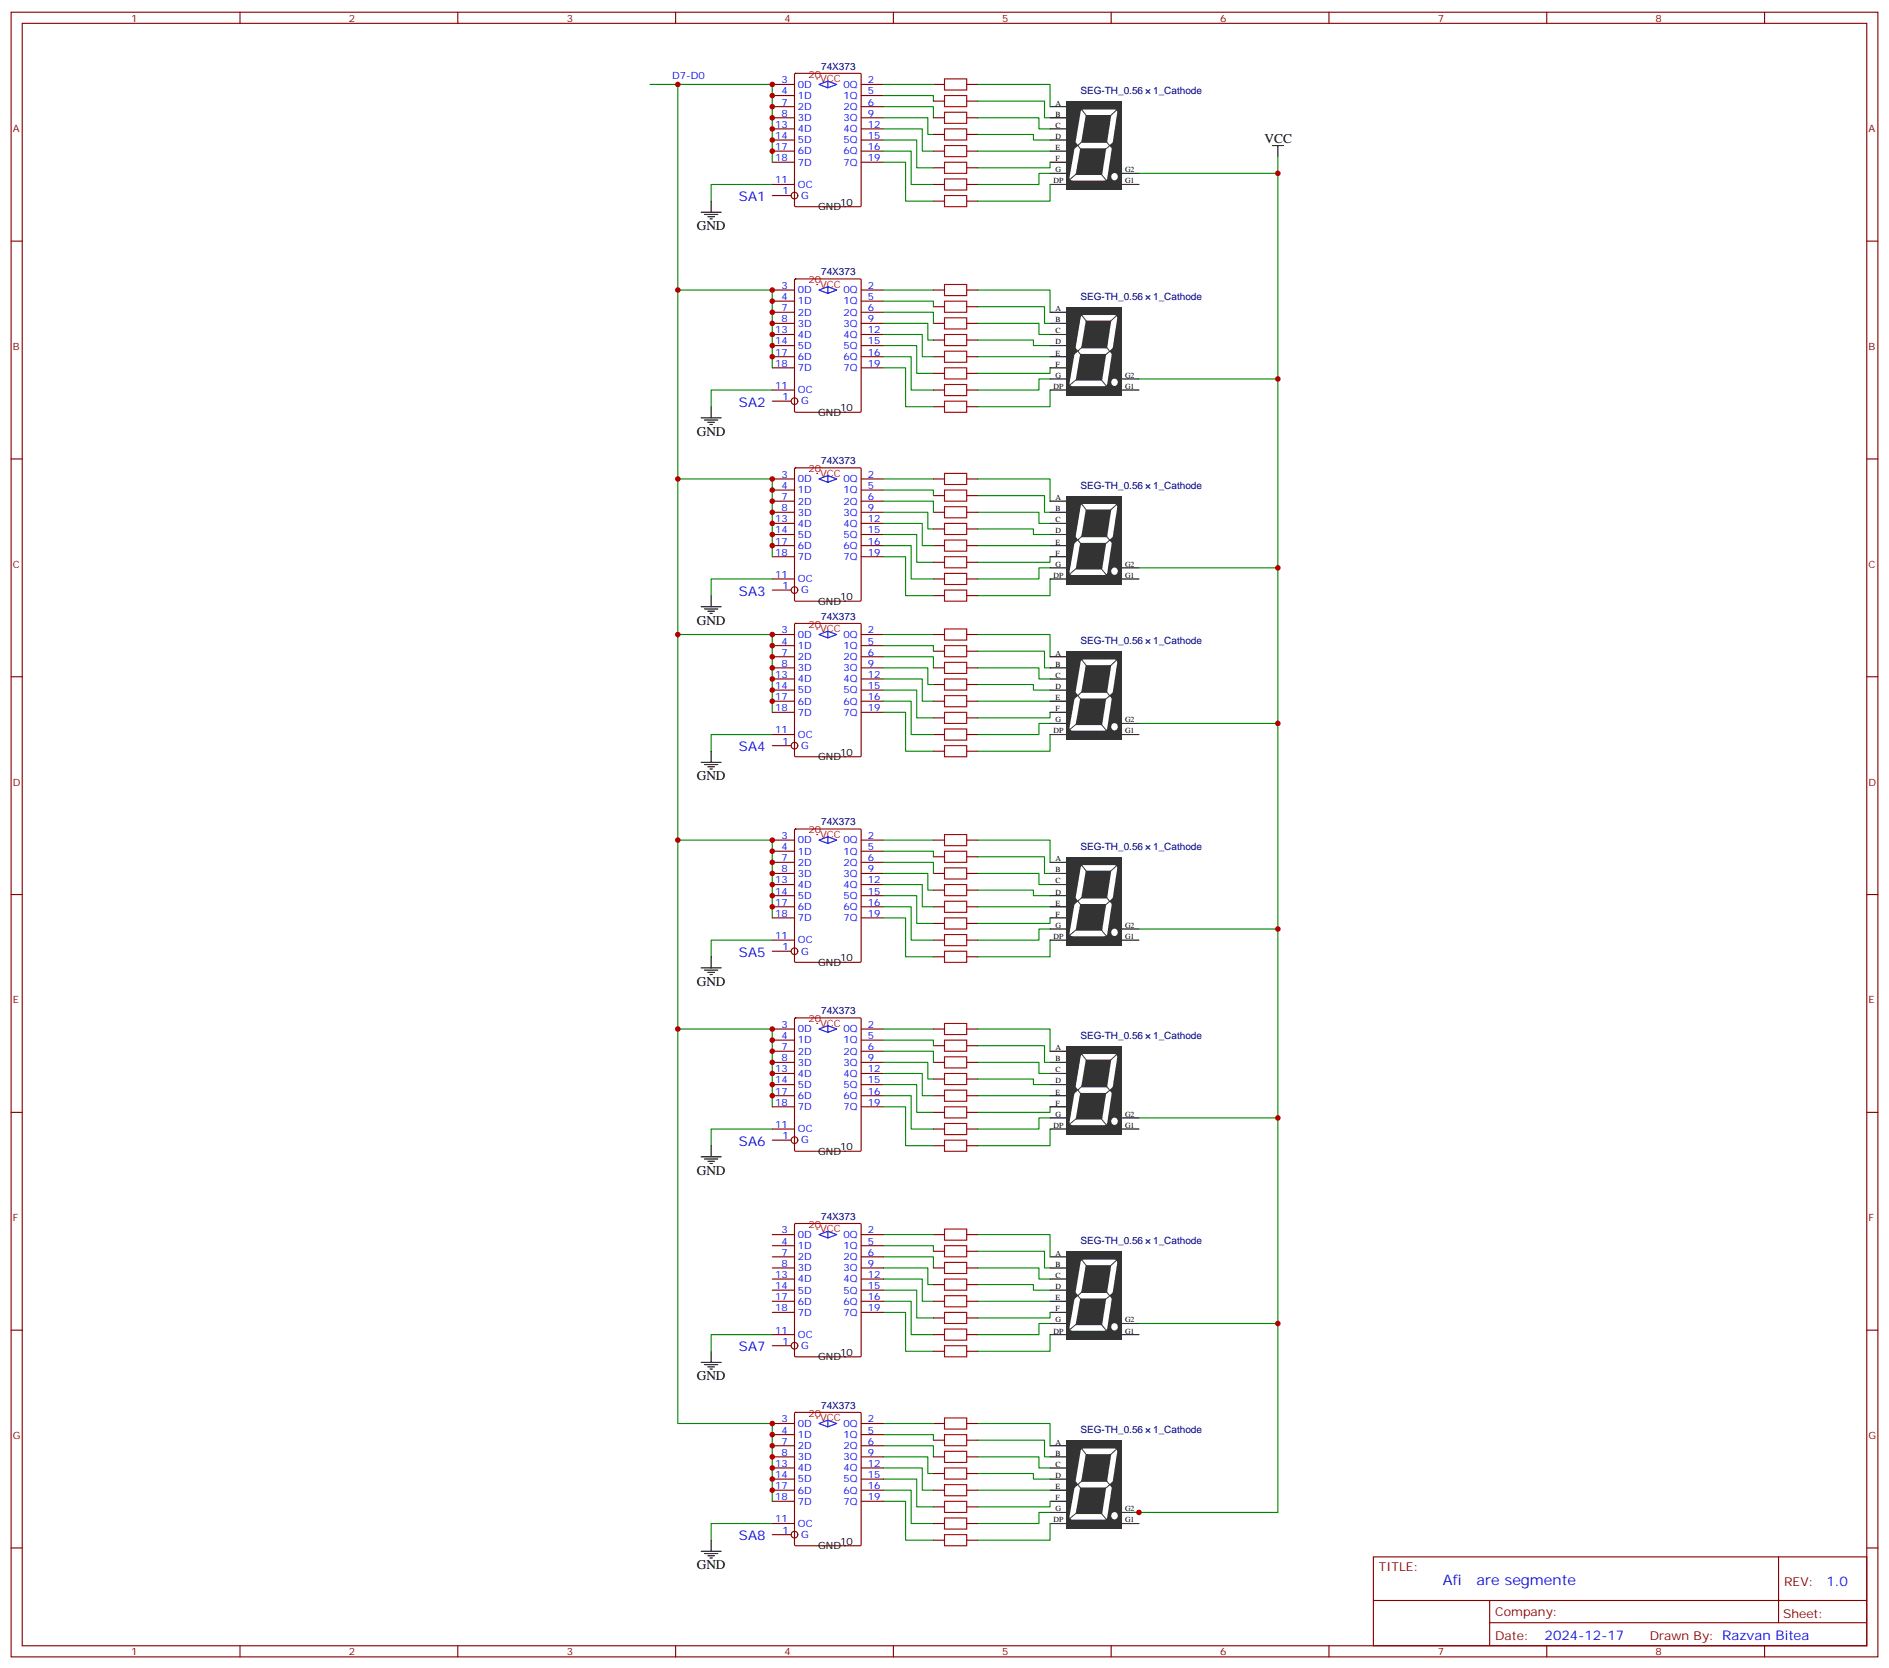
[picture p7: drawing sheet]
<svg xmlns="http://www.w3.org/2000/svg" width="600mm" height="530mm" viewBox="0 0 600 530" stroke-linecap="round" stroke-linejoin="round" font-family="sans-serif">
<g fill="none" stroke="#870000" stroke-width=".35">
<path d="M3.5 3.9h592.7v522.1h-592.7zM7.1 7.4h585.6v515.1h-585.6zM76.2 3.9v3.5M145.3 3.9v3.5M214.5 3.9v3.5M283.6 3.9v3.5M352.8 3.9v3.5M421.9 3.9v3.5M491.1 3.9v3.5M560.2 3.9v3.5M245.2 33.9h7M245.2 30.3h7"/>
<path d="M245.2 37.4h7M245.2 26.8h7M252.3 23.5l.3-.2h20.4l.4 .2v41.8l-.2 .3h-20.6l-.3-.2zM273.4 30.3h7.1M273.4 37.4h7.1M273.4 26.8h7.1M245.2 44.4h7M245.2 40.9h7M245.2 51.5h7M273.4 44.4h7.1M273.4 40.9h7.1M273.4 51.5h7.1"/>
<path d="M3.5 76.6h3.6M592.7 76.6h3.5M3.5 145.7h3.6M592.7 145.7h3.5M3.5 214.8h3.6M592.7 214.8h3.5M3.5 284h3.6M592.7 284h3.5M3.5 353.1h3.6M592.7 353.1h3.5M3.5 422.3h3.6M592.7 422.3h3.5"/>
<path d="M3.5 491.4h3.6M436 494.2h156.7v28.3h-156.7zM564.7 494.3v20.8M592.7 491.4h3.5M436.1 508.1h156.4M472.9 515.1h119.6M472.9 508.1v14.1M76.2 522.5v3.5M145.3 522.5v3.5M214.5 522.5v3.5M283.6 522.5v3.5M352.8 522.5v3.5"/>
<path d="M421.9 522.5v3.5M491.1 522.5v3.5M560.2 522.5v3.5"/>
</g>
<circle cx="268.1" cy="65.6" r=".18" fill="#000"/>
<circle cx="259.3" cy="25" r=".18" fill="#f00"/>
<g fill="none" stroke="#870000" stroke-width=".35">
<path d="M273.4 33.9h7.1M245.2 48h7M245.2 58.6h7M273.4 48h7.1M245.2 62.1h6M245.2 99.1h7M245.2 95.6h7M245.2 92.1h7M252.3 88.7l.3-.2h20.4l.4 .2v41.8l-.2 .3-20.6 .1-.3-.2zM273.4 95.6h7.1M273.4 92.1h7.1M245.2 102.7h7"/>
<path d="M245.2 109.7h7M245.2 106.2h7M245.2 116.8h7M273.4 102.7h7.1M273.4 109.7h7.1M273.4 106.2h7.1M273.4 116.8h7.1"/>
<circle cx="252.2" cy="62.1" r="1.06"/>
</g>
<path d="M262.8 25.8l2.8 1-2.8 1.1-2.8-1.1 2.8-1v2.1" fill="none" stroke="#00f" stroke-width=".35"/>
<path d="M206.4 26.8h38.8v24.7M245.2 58.6h-19.4v5.3" fill="none" stroke="#008700" stroke-width=".35"/>
<path d="M222.6 67.4h6.4M223.7 68.1h4.2M224.7 68.8h2.1M225.4 69.5h.7M225.8 63.9v3.5" fill="none" stroke="#000" stroke-width=".35"/>
<circle cx="268.1" cy="130.9" r=".18" fill="#000"/>
<circle cx="259.3" cy="90.3" r=".18" fill="#f00"/>
<g fill="none" stroke="#870000" stroke-width=".35">
<path d="M273.4 99.1h7.1M245.2 113.2h7M273.4 113.2h7.1M245.2 127.4h6M245.2 123.8h7M245.2 159.1h7M245.2 155.6h7M245.2 152h7M252.3 148.7l.3-.2h20.4l.4 .2v41.8l-.2 .3-20.6 .1-.3-.2zM273.4 155.6h7.1M273.4 152h7.1M245.2 162.6h7"/>
<path d="M245.2 169.7h7M245.2 166.2h7M245.2 176.7h7M273.4 162.6h7.1M273.4 169.7h7.1M273.4 166.2h7.1M273.4 176.7h7.1"/>
<circle cx="252.2" cy="127.4" r="1.06"/>
</g>
<path d="M262.8 91l2.8 1.1-2.8 1-2.8-1 2.8-1.1v2.1" fill="none" stroke="#00f" stroke-width=".35"/>
<path d="M215.2 26.8v65.3h30v24.7M245.2 123.8h-19.4v5.3" fill="none" stroke="#008700" stroke-width=".35"/>
<path d="M222.6 132.6h6.4M223.7 133.3h4.2M224.7 134.1h2.1M225.4 134.8h.7M225.8 129.1v3.5" fill="none" stroke="#000" stroke-width=".35"/>
<circle cx="268.1" cy="190.9" r=".18" fill="#000"/>
<circle cx="259.3" cy="150.3" r=".18" fill="#f00"/>
<g fill="none" stroke="#870000" stroke-width=".35">
<path d="M273.4 159.1h7.1M245.2 173.2h7M273.4 173.2h7.1M245.2 187.3h6M245.2 183.8h7M245.2 333.7h7M245.2 330.2h7M245.2 337.3h7M245.2 326.7h7M252.3 323.3l.3-.2h20.4l.4 .2v41.8l-.2 .3-20.6 .1-.3-.2zM273.4 330.2h7.1M273.4 337.3h7.1"/>
<path d="M273.4 326.7h7.1M245.2 344.3h7M245.2 340.8h7M245.2 351.4h7M273.4 344.3h7.1M273.4 340.8h7.1M273.4 351.4h7.1"/>
<circle cx="252.2" cy="187.3" r="1.06"/>
</g>
<path d="M262.8 151l2.8 1-2.8 1.1-2.8-1.1 2.8-1v2.1" fill="none" stroke="#00f" stroke-width=".35"/>
<path d="M215.2 92.1v59.9h30v24.7M245.2 183.8h-19.4v5.3M215.2 266.7v60h30v24.7M245.2 358.4h-19.4v5.3" fill="none" stroke="#008700" stroke-width=".35"/>
<path d="M222.6 192.6h6.4M223.7 193.3h4.2M224.7 194h2.1M225.4 194.7h.7M225.8 189.1v3.5M222.6 367.2h6.4M223.7 367.9h4.2M224.7 368.7h2.1M225.4 369.4h.7M225.8 363.7v3.5" fill="none" stroke="#000" stroke-width=".35"/>
<circle cx="268.1" cy="365.5" r=".18" fill="#000"/>
<circle cx="259.3" cy="324.9" r=".18" fill="#f00"/>
<g fill="none" stroke="#870000" stroke-width=".35">
<path d="M245.2 273.8h7M245.2 270.2h7M245.2 277.3h7M245.2 266.7h7M252.3 263.3l.3-.1h20.4l.4 .1v41.9l-.2 .3h-20.6l-.3-.2zM273.4 270.2h7.1M273.4 277.3h7.1M273.4 266.7h7.1M245.2 284.3h7M245.2 280.8h7M245.2 291.4h7M273.4 284.3h7.1"/>
<path d="M273.4 280.8h7.1M273.4 291.4h7.1M273.4 333.7h7.1M245.2 347.8h7M245.2 358.4h7M273.4 347.8h7.1M245.2 361.9h6"/>
<circle cx="252.2" cy="361.9" r="1.06"/>
</g>
<path d="M262.8 325.6l2.8 1.1-2.8 1-2.8-1 2.8-1.1v2.1" fill="none" stroke="#00f" stroke-width=".35"/>
<path d="M215.2 201.4v65.3h30v24.7M245.2 298.4h-19.4v5.3" fill="none" stroke="#008700" stroke-width=".35"/>
<path d="M222.6 307.3h6.4M223.7 308h4.2M224.7 308.7h2.1M225.4 309.4h.7M225.8 303.7v3.6" fill="none" stroke="#000" stroke-width=".35"/>
<circle cx="268.1" cy="305.5" r=".18" fill="#000"/>
<circle cx="259.3" cy="264.9" r=".18" fill="#f00"/>
<g fill="none" stroke="#870000" stroke-width=".35">
<path d="M252.3 198.1l.3-.2h20.4l.4 .2v41.8l-.2 .3h-20.6l-.3-.1zM245.2 208.5h7M245.2 205h7M245.2 212h7M245.2 219.1h7M245.2 215.5h7M245.2 201.4h7M273.4 205h7.1M273.4 212h7.1M273.4 219.1h7.1M273.4 215.5h7.1M273.4 201.4h7.1"/>
<path d="M245.2 226.1h7M273.4 226.1h7.1M273.4 273.8h7.1M245.2 287.9h7M245.2 298.4h7M273.4 287.9h7.1M245.2 302h6"/>
<circle cx="252.2" cy="302" r="1.06"/>
</g>
<path d="M262.8 265.6l2.8 1.1-2.8 1.1-2.8-1.1 2.8-1.1v2.2" fill="none" stroke="#00f" stroke-width=".35"/>
<path d="M215.2 201.4h30v24.7M245.2 233.2h-19.4v5.3" fill="none" stroke="#008700" stroke-width=".35"/>
<path d="M225.8 238.5v3.5M222.6 242h6.4M223.7 242.7h4.2M224.7 243.4h2.1M225.4 244.1h.7" fill="none" stroke="#000" stroke-width=".35"/>
<circle cx="268.1" cy="240.2" r=".18" fill="#000"/>
<circle cx="259.3" cy="199.7" r=".18" fill="#f00"/>
<g fill="none" stroke="#870000" stroke-width=".35">
<path d="M296.3 26.8h3.6M296.3 32.1h3.6M296.3 37.4h3.6M306.9 26.8h3.5M306.9 32.1h3.5M306.9 37.4h3.5M296.3 42.7h3.6M296.3 48h3.6M296.3 53.3h3.6M296.3 58.6h3.6M306.9 42.7h3.5M306.9 48h3.5"/>
<path d="M306.9 53.3h3.5M306.9 58.6h3.5M296.3 63.9h3.6M306.9 63.9h3.5M296.3 97.4h3.6M296.3 92.1h3.6M306.9 97.4h3.5M306.9 92.1h3.5M296.3 118.5h3.6M296.3 113.2h3.6M296.3 107.9h3.6M296.3 102.7h3.6"/>
<path d="M306.9 118.5h3.5M306.9 113.2h3.5M306.9 107.9h3.5M306.9 102.7h3.5M296.3 129.1h3.6M296.3 123.8h3.6M306.9 129.1h3.5M306.9 123.8h3.5M296.3 157.3h3.6M296.3 152h3.6M306.9 157.3h3.5M306.9 152h3.5"/>
<path d="M296.3 178.5h3.6M296.3 173.2h3.6M296.3 167.9h3.6M296.3 162.6h3.6M306.9 178.5h3.5M306.9 173.2h3.5M306.9 167.9h3.5M306.9 162.6h3.5M296.3 189.1h3.6M296.3 183.8h3.6M306.9 189.1h3.5M306.9 183.8h3.5"/>
<path d="M273.4 208.5h7.1M296.3 217.3h3.6M296.3 212h3.6M296.3 206.7h3.6M296.3 201.4h3.6M306.9 217.3h3.5M306.9 212h3.5M306.9 206.7h3.5M306.9 201.4h3.5M245.2 222.6h7M245.2 236.7h6M245.2 233.2h7"/>
<path d="M273.4 222.6h7.1M296.3 222.6h3.6M296.3 233.2h3.6M296.3 238.5h3.6M296.3 227.9h3.6M306.9 222.6h3.5M306.9 233.2h3.5M306.9 238.5h3.5M306.9 227.9h3.5M296.3 277.3h3.6M296.3 272h3.6M296.3 266.7h3.6"/>
<path d="M306.9 277.3h3.5M306.9 272h3.5M306.9 266.7h3.5M296.3 298.4h3.6M296.3 293.2h3.6M296.3 287.9h3.6M296.3 282.6h3.6M306.9 298.4h3.5M306.9 293.2h3.5M306.9 287.9h3.5M306.9 282.6h3.5M296.3 303.7h3.6"/>
<path d="M306.9 303.7h3.5M296.3 337.3h3.6M296.3 332h3.6M296.3 326.7h3.6M306.9 337.3h3.5M306.9 332h3.5M306.9 326.7h3.5M296.3 358.4h3.6M296.3 353.1h3.6M296.3 347.8h3.6M296.3 342.5h3.6M306.9 358.4h3.5"/>
<path d="M306.9 353.1h3.5M306.9 347.8h3.5M306.9 342.5h3.5M296.3 363.7h3.6M306.9 363.7h3.5"/>
<circle cx="252.2" cy="236.7" r="1.06"/>
</g>
<path d="M262.8 200.4l2.8 1-2.8 1.1-2.8-1.1 2.8-1v2.1" fill="none" stroke="#00f" stroke-width=".35"/>
<g fill="none" stroke="#008700" stroke-width=".35">
<path d="M280.5 30.3h15.8v1.8M280.5 33.9h15.8v3.5M280.5 37.4h14.1v5.3h1.7M280.5 26.8h15.8M280.5 40.9h12.3v7.1h3.5M280.5 48h8.8v10.6h7M280.5 51.5h7v12.4h8.8M280.5 44.4h10.5v8.9h5.3M280.5 99.1h15.8v3.6M280.5 95.6h15.8v1.8M280.5 92.1h15.8M280.5 109.7h10.5v8.8h5.3"/>
<path d="M280.5 116.8h7v12.3h8.8M280.5 113.2h8.8v10.6h7M280.5 106.2h12.3v7h3.5M280.5 102.7h14.1v5.2h1.7M215.2 152v49.4M280.5 159.1h15.8v3.5M280.5 155.6h15.8v1.7M280.5 152h15.8M280.5 169.7h10.5v8.8h5.3M280.5 176.7h7v12.4h8.8M280.5 173.2h8.8v10.6h7M280.5 166.2h12.3v7h3.5"/>
<path d="M280.5 162.6h14.1v5.3h1.7M280.5 219.1h10.5v8.8h5.3M280.5 215.5h12.3v7.1h3.5M280.5 212h14.1v5.3h1.7M280.5 208.5h15.8v3.5M280.5 205h15.8v1.7M280.5 201.4h15.8M280.5 226.1h7v12.4h8.8M280.5 222.6h8.8v10.6h7M280.5 277.3h14.1v5.3h1.7M280.5 273.8h15.8v3.5M280.5 270.2h15.8v1.8"/>
<path d="M280.5 266.7h15.8M280.5 284.3h10.5v8.9h5.3M280.5 291.4h7v12.3h8.8M280.5 287.9h8.8v10.5h7M280.5 280.8h12.3v7.1h3.5M280.5 337.3h14.1v5.2h1.7M280.5 333.7h15.8v3.6M280.5 330.2h15.8v1.8M280.5 326.7h15.8M280.5 344.3h10.5v8.8h5.3M280.5 351.4h7v12.3h8.8M280.5 347.8h8.8v10.6h7"/>
<path d="M280.5 340.8h12.3v7h3.5"/>
</g>
<g fill="none" stroke="#a10000" stroke-width=".35">
<path d="M299.9 25h7v3.6h-7zM299.9 30.3h7v3.6h-7zM299.9 35.6h7v3.6h-7zM299.9 40.9h7v3.5h-7zM299.9 46.2h7v3.5h-7zM299.9 51.5h7v3.5h-7zM299.9 56.8h7v3.5h-7zM299.9 62.1h7v3.5h-7zM299.9 95.6h7v3.5h-7zM299.9 90.3h7v3.5h-7zM299.9 116.8h7v3.5h-7zM299.9 111.5h7v3.5h-7z"/>
<path d="M299.9 106.2h7v3.5h-7zM299.9 100.9h7v3.5h-7zM299.9 127.4h7v3.5h-7zM299.9 122.1h7v3.5h-7zM299.9 155.6h7v3.5h-7zM299.9 150.3h7v3.5h-7zM299.9 176.7h7v3.6h-7zM299.9 171.4h7v3.6h-7zM299.9 166.2h7v3.5h-7zM299.9 160.9h7v3.5h-7zM299.9 187.3h7v3.6h-7zM299.9 182h7v3.6h-7z"/>
<path d="M299.9 199.7h7v3.5h-7zM299.9 215.5h7v3.6h-7zM299.9 210.3h7v3.5h-7zM299.9 205h7v3.5h-7zM299.9 236.7h7v3.5h-7zM299.9 231.4h7v3.5h-7zM299.9 226.1h7v3.6h-7zM299.9 220.8h7v3.6h-7zM299.9 275.5h7v3.5h-7zM299.9 270.2h7v3.6h-7zM299.9 264.9h7v3.6h-7zM299.9 296.7h7v3.5h-7z"/>
<path d="M299.9 291.4h7v3.5h-7zM299.9 286.1h7v3.5h-7zM299.9 280.8h7v3.5h-7zM299.9 302h7v3.5h-7zM299.9 335.5h7v3.5h-7zM299.9 330.2h7v3.5h-7zM299.9 324.9h7v3.5h-7zM299.9 356.7h7v3.5h-7zM299.9 351.4h7v3.5h-7zM299.9 346.1h7v3.5h-7zM299.9 340.8h7v3.5h-7zM299.9 361.9h7v3.6h-7z"/>
</g>
<path d="M333.4 33.9h5.3M333.4 37.4h5.3M333.4 40.9h5.3M333.4 44.4h5.3M333.4 48h5.3M333.4 51.5h5.3M333.4 55h5.3M333.4 58.6h5.3M356.3 55h5.3M356.3 58.6h5.3" fill="none" stroke="#000" stroke-width=".35"/>
<path d="M338.5 32.1h17.6v28.3h-17.6z" fill="#333"/>
<path d="M342.2 46.2l-1.8 10.2h10.3l3.1-20.8h-9.8l-1.8 10.6h9.9" fill="none" stroke="#fff" stroke-width="1.8"/>
<path d="M343.3 34.6l9 11.7-13.3 11.2M354.9 34.6l-12.7 11.6 9.5 11.7" fill="none" stroke="#333" stroke-width=".32"/>
<path d="M341.1 44.7l1.2 1.5-1.6 1.4zM352.2 46.2l1.1 1.3 .4-2.7z" fill="#333"/>
<circle cx="353.8" cy="56.1" r="1.11" fill="#fff"/>
<g fill="none" stroke="#008700" stroke-width=".35">
<path d="M310.4 26.8h23v7.1M310.4 32.1h21.2v5.3h1.8M310.4 37.4h19.4v3.5h3.6M310.4 42.7h17.7v1.7h5.3M310.4 48h23M333.4 51.5v1.8h-23M333.4 55h-3.6v3.6h-19.4M333.4 58.6v5.3h-23M310.4 97.4h21.2v5.3h1.8M310.4 92.1h23v7M310.4 107.9h17.7v1.8h5.3M310.4 102.7h19.4v3.5h3.6"/>
<path d="M310.4 113.2h23M333.4 116.8v1.7h-23M333.4 123.8v5.3h-23M333.4 120.3h-3.6v3.5h-19.4"/>
</g>
<path d="M333.4 99.1h5.3M333.4 102.7h5.3M333.4 106.2h5.3M333.4 109.7h5.3M333.4 113.2h5.3M333.4 116.8h5.3M333.4 120.3h5.3M333.4 123.8h5.3M356.3 120.3h5.3M356.3 123.8h5.3" fill="none" stroke="#000" stroke-width=".35"/>
<path d="M338.5 97.4h17.6v28.2h-17.6z" fill="#333"/>
<path d="M342.2 111.5l-1.8 10.2h10.3l3.1-20.8h-9.8l-1.8 10.6h9.9" fill="none" stroke="#fff" stroke-width="1.8"/>
<path d="M343.3 99.8l9 11.7-13.3 11.3M354.9 99.8l-12.7 11.7 9.5 11.6" fill="none" stroke="#333" stroke-width=".32"/>
<path d="M341.1 110l1.2 1.4-1.6 1.5zM352.2 111.4l1.1 1.4 .4-2.7z" fill="#333"/>
<circle cx="353.8" cy="121.3" r="1.11" fill="#fff"/>
<path d="M310.4 157.3h21.2v5.3h1.8M310.4 152h23v7.1M310.4 167.9h17.7v1.8h5.3M310.4 162.6h19.4v3.6h3.6M310.4 173.2h23M333.4 176.7v1.8h-23M333.4 183.8v5.3h-23M333.4 180.3h-3.6v3.5h-19.4" fill="none" stroke="#008700" stroke-width=".35"/>
<path d="M333.4 159.1h5.3M333.4 162.6h5.3M333.4 166.2h5.3M333.4 169.7h5.3M333.4 173.2h5.3M333.4 176.7h5.3M333.4 180.3h5.3M333.4 183.8h5.3M356.3 180.3h5.3M356.3 183.8h5.3" fill="none" stroke="#000" stroke-width=".35"/>
<path d="M338.5 157.4h17.6v28.2h-17.6z" fill="#333"/>
<path d="M342.2 171.4l-1.8 10.3h10.3l3.1-20.8h-9.8l-1.8 10.5h9.9" fill="none" stroke="#fff" stroke-width="1.8"/>
<path d="M343.3 159.8l9 11.7-13.3 11.2M354.9 159.8l-12.7 11.6 9.5 11.7" fill="none" stroke="#333" stroke-width=".32"/>
<path d="M341.1 169.9l1.2 1.5-1.6 1.5zM352.2 171.4l1.1 1.4 .4-2.7z" fill="#333"/>
<circle cx="353.8" cy="181.3" r="1.11" fill="#fff"/>
<path d="M310.4 217.3h17.7v1.8h5.3M310.4 212h19.4v3.5h3.6M310.4 206.7h21.2v5.3h1.8M310.4 201.4h23v7.1M310.4 222.6h23M333.4 233.2v5.3h-23M333.4 229.7h-3.6v3.5h-19.4M333.4 226.1v1.8h-23" fill="none" stroke="#008700" stroke-width=".35"/>
<path d="M333.4 208.5h5.3M333.4 212h5.3M333.4 215.5h5.3M333.4 219.1h5.3M333.4 222.6h5.3M333.4 226.1h5.3M333.4 229.7h5.3M333.4 233.2h5.3M356.3 229.7h5.3M356.3 233.2h5.3" fill="none" stroke="#000" stroke-width=".35"/>
<path d="M338.5 206.8h17.6v28.2h-17.6z" fill="#333"/>
<path d="M342.2 220.8l-1.8 10.3h10.3l3.1-20.8h-9.8l-1.8 10.5h9.9" fill="none" stroke="#fff" stroke-width="1.8"/>
<path d="M343.3 209.2l9 11.7-13.3 11.2M354.9 209.2l-12.7 11.6 9.5 11.7" fill="none" stroke="#333" stroke-width=".32"/>
<path d="M341.1 219.3l1.2 1.5-1.6 1.5zM352.2 220.8l1.1 1.3 .4-2.6z" fill="#333"/>
<circle cx="353.8" cy="230.7" r="1.11" fill="#fff"/>
<path d="M310.4 277.3h19.4v3.5h3.6M310.4 272h21.2v5.3h1.8M310.4 266.7h23v7.1M310.4 282.6h17.7v1.7h5.3M310.4 287.9h23M333.4 298.4v5.3h-23M333.4 294.9h-3.6v3.5h-19.4M333.4 291.4v1.8h-23" fill="none" stroke="#008700" stroke-width=".35"/>
<path d="M333.4 273.8h5.3M333.4 277.3h5.3M333.4 280.8h5.3M333.4 284.3h5.3M333.4 287.9h5.3M333.4 291.4h5.3M333.4 294.9h5.3M333.4 298.4h5.3M356.3 294.9h5.3M356.3 298.4h5.3" fill="none" stroke="#000" stroke-width=".35"/>
<path d="M338.5 272h17.6v28.2h-17.6z" fill="#333"/>
<path d="M342.2 286.1l-1.8 10.2h10.3l3.1-20.8h-9.8l-1.8 10.6h9.9" fill="none" stroke="#fff" stroke-width="1.8"/>
<path d="M343.3 274.5l9 11.7-13.3 11.2M354.9 274.5l-12.7 11.6 9.5 11.6" fill="none" stroke="#333" stroke-width=".32"/>
<path d="M341.1 284.6l1.2 1.5-1.6 1.4zM352.2 286.1l1.1 1.3 .4-2.7z" fill="#333"/>
<circle cx="353.8" cy="296" r="1.11" fill="#fff"/>
<path d="M310.4 337.3h19.4v3.5h3.6M310.4 332h21.2v5.3h1.8M310.4 326.7h23v7M310.4 342.5h17.7v1.8h5.3M310.4 347.8h23M333.4 358.4v5.3h-23M333.4 354.9h-3.6v3.5h-19.4M333.4 351.4v1.7h-23" fill="none" stroke="#008700" stroke-width=".35"/>
<path d="M333.4 333.7h5.3M333.4 337.3h5.3M333.4 340.8h5.3M333.4 344.3h5.3M333.4 347.8h5.3M333.4 351.4h5.3M333.4 354.9h5.3M333.4 358.4h5.3M356.3 354.9h5.3M356.3 358.4h5.3" fill="none" stroke="#000" stroke-width=".35"/>
<path d="M338.5 332h17.6v28.2h-17.6z" fill="#333"/>
<path d="M342.2 346.1l-1.8 10.2h10.3l3.1-20.8h-9.8l-1.8 10.6h9.9" fill="none" stroke="#fff" stroke-width="1.8"/>
<path d="M343.3 334.4l9 11.7-13.3 11.3M354.9 334.4l-12.7 11.7 9.5 11.6" fill="none" stroke="#333" stroke-width=".32"/>
<path d="M341.1 344.6l1.2 1.4-1.6 1.5zM352.2 346l1.1 1.4 .4-2.7z" fill="#333"/>
<circle cx="353.8" cy="355.9" r="1.11" fill="#fff"/>
<path d="M403.9 46.2h3.6M405.7 46.2v3.5M333.4 459h5.3M333.4 462.5h5.3M333.4 466h5.3M333.4 469.5h5.3M333.4 473.1h5.3M333.4 476.6h5.3M333.4 480.1h5.3M333.4 483.7h5.3M356.3 480.1h5.3M356.3 483.7h5.3" fill="none" stroke="#000" stroke-width=".35"/>
<path d="M361.6 55h44.1v299.9h-44.1M405.7 49.7v5.3M361.6 120.3h44.1M361.6 180.3h44.1M361.6 229.7h44.1M361.6 294.9h44.1M361.6 420.2h44.1" fill="none" stroke="#008700" stroke-width=".35"/>
<path d="M338.5 457.2h17.6v28.3h-17.6z" fill="#333"/>
<path d="M342.2 471.3l-1.8 10.2h10.3l3.1-20.8h-9.8l-1.8 10.6h9.9" fill="none" stroke="#fff" stroke-width="1.8"/>
<path d="M343.3 459.7l9 11.7-13.3 11.2M354.9 459.7l-12.7 11.6 9.5 11.7" fill="none" stroke="#333" stroke-width=".32"/>
<path d="M341.1 469.8l1.2 1.5-1.6 1.4zM352.2 471.3l1.1 1.3 .4-2.7z" fill="#333"/>
<circle cx="353.8" cy="481.2" r="1.11" fill="#fff"/>
<path d="M310.4 451.9h23v7.1M310.4 457.2h21.2v5.3h1.8M310.4 462.5h19.4v3.5h3.6M310.4 467.8h17.7v1.7h5.3M310.4 473.1h23M333.4 476.6v1.8h-23M333.4 480.1h-3.6v3.6h-19.4M333.4 483.7v5.2h-23" fill="none" stroke="#008700" stroke-width=".35"/>
<path d="M333.4 399h5.3M333.4 402.5h5.3M333.4 406h5.3M333.4 409.6h5.3M333.4 413.1h5.3M333.4 416.6h5.3M333.4 420.2h5.3M333.4 423.7h5.3M356.3 420.2h5.3M356.3 423.7h5.3" fill="none" stroke="#000" stroke-width=".35"/>
<path d="M338.5 397.3h17.6v28.2h-17.6z" fill="#333"/>
<path d="M342.2 411.3l-1.8 10.3h10.3l3.1-20.8h-9.8l-1.8 10.5h9.9" fill="none" stroke="#fff" stroke-width="1.8"/>
<path d="M343.3 399.7l9 11.7-13.3 11.2M354.9 399.7l-12.7 11.6 9.5 11.7" fill="none" stroke="#333" stroke-width=".32"/>
<path d="M341.1 409.8l1.2 1.5-1.6 1.5zM352.2 411.3l1.1 1.3 .4-2.6z" fill="#333"/>
<circle cx="353.8" cy="421.2" r="1.11" fill="#fff"/>
<g fill="none" stroke="#008700" stroke-width=".35">
<path d="M280.5 395.5h15.8v1.7M280.5 399h15.8v3.5M280.5 391.9h15.8M310.4 391.9h23v7.1M310.4 397.2h21.2v5.3h1.8M280.5 402.5h14.1v5.3h1.7M280.5 406h12.3v7.1h3.5M280.5 413.1h8.8v10.6h7M280.5 416.6h7v12.4h8.8M280.5 409.6h10.5v8.8h5.3M310.4 402.5h19.4v3.5h3.6M310.4 407.8h17.7v1.8h5.3"/>
<path d="M310.4 413.1h23M333.4 416.6v1.8h-23M333.4 420.2h-3.6v3.5h-19.4M333.4 423.7v5.3h-23M280.5 455.4h15.8v1.8M280.5 459h15.8v3.5M280.5 451.9h15.8M280.5 462.5h14.1v5.3h1.7M280.5 466h12.3v7.1h3.5M280.5 473.1h8.8v10.6h7M280.5 476.6h7v12.3h8.8M280.5 469.5h10.5v8.9h5.3"/>
</g>
<g fill="none" stroke="#a10000" stroke-width=".35">
<path d="M299.9 390.2h7v3.5h-7zM299.9 395.5h7v3.5h-7zM299.9 400.8h7v3.5h-7zM299.9 406h7v3.6h-7zM299.9 411.3h7v3.6h-7zM299.9 416.6h7v3.6h-7zM299.9 421.9h7v3.5h-7zM299.9 427.2h7v3.5h-7zM299.9 450.1h7v3.6h-7zM299.9 455.4h7v3.6h-7zM299.9 460.7h7v3.6h-7zM299.9 466h7v3.5h-7z"/>
<path d="M299.9 471.3h7v3.5h-7zM299.9 476.6h7v3.5h-7zM299.9 481.9h7v3.5h-7zM299.9 487.2h7v3.5h-7z"/>
</g>
<g fill="none" stroke="#870000" stroke-width=".35">
<path d="M245.2 391.9h7M245.2 399h7M245.2 395.5h7M252.3 388.6l.3-.2h20.4l.4 .2v41.8l-.2 .3h-20.6l-.3-.1zM273.4 391.9h7.1M273.4 395.5h7.1M296.3 391.9h3.6M296.3 397.2h3.6M306.9 391.9h3.5M306.9 397.2h3.5M245.2 402.5h7M245.2 409.6h7"/>
<path d="M245.2 406h7M245.2 416.6h7M273.4 402.5h7.1M273.4 409.6h7.1M273.4 406h7.1M273.4 416.6h7.1M296.3 402.5h3.6M296.3 407.8h3.6M296.3 413.1h3.6M296.3 418.4h3.6M306.9 402.5h3.5M306.9 407.8h3.5"/>
<path d="M306.9 413.1h3.5M306.9 418.4h3.5M296.3 423.7h3.6M296.3 429h3.6M306.9 423.7h3.5M306.9 429h3.5M296.3 451.9h3.6M296.3 457.2h3.6M306.9 451.9h3.5M306.9 457.2h3.5M296.3 462.5h3.6M296.3 467.8h3.6"/>
<path d="M296.3 473.1h3.6M296.3 478.4h3.6M306.9 462.5h3.5M306.9 467.8h3.5M306.9 473.1h3.5M306.9 478.4h3.5M296.3 483.7h3.6M296.3 488.9h3.6M306.9 483.7h3.5M306.9 488.9h3.5"/>
</g>
<circle cx="268.1" cy="430.7" r=".18" fill="#000"/>
<circle cx="259.3" cy="390.2" r=".18" fill="#f00"/>
<g fill="none" stroke="#870000" stroke-width=".35">
<path d="M273.4 399h7.1M245.2 413.1h7M273.4 413.1h7.1M245.2 427.2h6M245.2 423.7h7M245.2 459h7M245.2 455.4h7M245.2 451.9h7M252.3 448.6l.3-.2h20.4l.4 .2v41.8l-.2 .3h-20.6l-.3-.2zM273.4 455.4h7.1M273.4 451.9h7.1M245.2 462.5h7"/>
<path d="M245.2 469.5h7M245.2 466h7M245.2 476.6h7M273.4 462.5h7.1M273.4 469.5h7.1M273.4 466h7.1M273.4 476.6h7.1"/>
<circle cx="252.2" cy="427.2" r="1.06"/>
</g>
<path d="M262.8 390.9l2.8 1-2.8 1.1-2.8-1.1 2.8-1v2.1" fill="none" stroke="#00f" stroke-width=".35"/>
<path d="M222.6 432.5h6.4M223.7 433.2h4.2M224.7 433.9h2.1M225.4 434.6h.7M225.8 429v3.5" fill="none" stroke="#000" stroke-width=".35"/>
<path d="M245.2 423.7h-19.4v5.3" fill="none" stroke="#008700" stroke-width=".35"/>
<circle cx="268.1" cy="490.7" r=".18" fill="#000"/>
<circle cx="259.3" cy="450.1" r=".18" fill="#f00"/>
<g fill="none" stroke="#870000" stroke-width=".35">
<path d="M273.4 459h7.1M245.2 473.1h7M273.4 473.1h7.1M245.2 487.2h6M245.2 483.7h7"/>
<circle cx="252.2" cy="487.2" r="1.06"/>
</g>
<path d="M262.8 450.8l2.8 1.1-2.8 1.1-2.8-1.1 2.8-1.1v2.2" fill="none" stroke="#00f" stroke-width=".35"/>
<path d="M215.2 326.7v125.2h30v24.7M405.7 354.9v125.2h-45.9M245.2 483.7h-19.4v5.2" fill="none" stroke="#008700" stroke-width=".35"/>
<path d="M222.6 492.5h6.4M223.7 493.2h4.2M224.7 493.9h2.1M225.4 494.6h.7M225.8 488.9v3.6" fill="none" stroke="#000" stroke-width=".35"/>
<g fill="#c00">
<circle cx="245.2" cy="99.1" r=".88"/>
<circle cx="245.2" cy="102.7" r=".88"/>
<circle cx="245.2" cy="109.7" r=".88"/>
<circle cx="245.2" cy="106.2" r=".88"/>
<circle cx="245.2" cy="95.6" r=".88"/>
<circle cx="245.2" cy="113.2" r=".88"/>
<circle cx="245.2" cy="92.1" r=".88"/>
<circle cx="245.2" cy="159.1" r=".88"/>
<circle cx="245.2" cy="162.6" r=".88"/>
<circle cx="245.2" cy="169.7" r=".88"/>
<circle cx="245.2" cy="166.2" r=".88"/>
<circle cx="245.2" cy="155.6" r=".88"/>
<circle cx="245.2" cy="173.2" r=".88"/>
<circle cx="245.2" cy="152" r=".88"/>
<circle cx="245.2" cy="26.8" r=".88"/>
<circle cx="245.2" cy="48" r=".88"/>
<circle cx="245.2" cy="30.3" r=".88"/>
<circle cx="245.2" cy="40.9" r=".88"/>
<circle cx="245.2" cy="44.4" r=".88"/>
<circle cx="245.2" cy="37.4" r=".88"/>
<circle cx="245.2" cy="33.9" r=".88"/>
<circle cx="245.2" cy="208.5" r=".88"/>
<circle cx="245.2" cy="212" r=".88"/>
<circle cx="245.2" cy="219.1" r=".88"/>
<circle cx="245.2" cy="215.5" r=".88"/>
<circle cx="245.2" cy="205" r=".88"/>
<circle cx="245.2" cy="222.6" r=".88"/>
<circle cx="245.2" cy="201.4" r=".88"/>
<circle cx="245.2" cy="326.7" r=".88"/>
<circle cx="245.2" cy="347.8" r=".88"/>
<circle cx="245.2" cy="330.2" r=".88"/>
<circle cx="245.2" cy="340.8" r=".88"/>
<circle cx="245.2" cy="344.3" r=".88"/>
<circle cx="245.2" cy="337.3" r=".88"/>
<circle cx="245.2" cy="333.7" r=".88"/>
<circle cx="245.2" cy="266.7" r=".88"/>
<circle cx="245.2" cy="287.9" r=".88"/>
<circle cx="245.2" cy="270.2" r=".88"/>
<circle cx="245.2" cy="280.8" r=".88"/>
<circle cx="245.2" cy="284.3" r=".88"/>
<circle cx="245.2" cy="277.3" r=".88"/>
<circle cx="245.2" cy="273.8" r=".88"/>
<circle cx="215.2" cy="152" r=".88"/>
<circle cx="215.2" cy="201.4" r=".88"/>
<circle cx="215.2" cy="266.7" r=".88"/>
<circle cx="215.2" cy="92.1" r=".88"/>
<circle cx="215.2" cy="26.8" r=".88"/>
<circle cx="245.2" cy="459" r=".88"/>
<circle cx="245.2" cy="462.5" r=".88"/>
<circle cx="245.2" cy="469.5" r=".88"/>
<circle cx="245.2" cy="466" r=".88"/>
<circle cx="245.2" cy="455.4" r=".88"/>
<circle cx="245.2" cy="473.1" r=".88"/>
<circle cx="245.2" cy="451.9" r=".88"/>
<circle cx="405.7" cy="294.9" r=".88"/>
<circle cx="405.7" cy="229.7" r=".88"/>
<circle cx="405.7" cy="180.3" r=".88"/>
<circle cx="405.7" cy="120.3" r=".88"/>
<circle cx="405.7" cy="55" r=".88"/>
<circle cx="405.7" cy="420.2" r=".88"/>
<circle cx="361.6" cy="480.1" r=".88"/>
<circle cx="405.7" cy="354.9" r=".88"/>
<circle cx="215.2" cy="326.7" r=".88"/>
</g>
<g font-size="4.6" fill="#00f">
<text x="458.1" y="503.3">Afi</text>
<text x="468.7" y="503.3">are segmente</text>
</g>
<g font-size="4.2">
<text x="401.5" y="45.5">VCC</text>
<text x="221.2" y="73">GND</text>
<text x="221.2" y="138.3">GND</text>
<text x="221.2" y="198.3">GND</text>
<text x="221.2" y="247.6">GND</text>
<text x="221.2" y="312.9">GND</text>
<text x="221.2" y="372.9">GND</text>
<text x="221.2" y="438.1">GND</text>
<text x="221.2" y="498.1">GND</text>
</g>
<g font-size="4.2" fill="#00f">
<text x="234.6" y="63.9">SA1</text>
<text x="234.6" y="129.1">SA2</text>
<text x="234.6" y="189.1">SA3</text>
<text x="234.6" y="238.5">SA4</text>
<text x="234.6" y="303.7">SA5</text>
<text x="234.6" y="363.7">SA6</text>
<text x="234.6" y="429">SA7</text>
<text x="234.6" y="488.9">SA8</text>
<text x="579.8" y="503.5">1.0</text>
<text x="490.4" y="520.7">2024-12-17</text>
</g>
<g font-size="3.9" fill="#800">
<text x="437.8" y="498.8">TITLE:</text>
<text x="566.4" y="503.5">REV:</text>
<text x="474.7" y="513">Company:</text>
<text x="566.1" y="513.6">Sheet:</text>
<text x="474.7" y="520.7">Date:</text>
<text x="523.7" y="520.8">Drawn By: Razvan Bitea</text>
</g>
<g font-size="3.2" fill="#800">
<text x="41.6" y="6.9">1</text>
<text x="110.8" y="6.9">2</text>
<text x="179.9" y="6.9">3</text>
<text x="249.1" y="6.9">4</text>
<text x="318.2" y="6.9">5</text>
<text x="387.3" y="6.9">6</text>
<text x="456.5" y="6.9">7</text>
<text x="525.6" y="6.9">8</text>
<text x="4.1" y="42">A</text>
<text x="593.2" y="42">A</text>
<text x="4.1" y="111.1">B</text>
<text x="593.2" y="111.1">B</text>
<text x="4.1" y="180.3">C</text>
<text x="593.2" y="180.3">C</text>
<text x="4.1" y="249.4">D</text>
<text x="593.2" y="249.4">D</text>
<text x="4.1" y="318.6">E</text>
<text x="593.2" y="318.6">E</text>
<text x="4.1" y="387.7">F</text>
<text x="593.2" y="387.7">F</text>
<text x="4.1" y="456.8">G</text>
<text x="593.2" y="456.8">G</text>
<text x="41.6" y="525.5">1</text>
<text x="110.8" y="525.5">2</text>
<text x="179.9" y="525.5">3</text>
<text x="249.1" y="525.5">4</text>
<text x="318.2" y="525.5">5</text>
<text x="387.3" y="525.5">6</text>
<text x="456.5" y="525.5">7</text>
<text x="525.6" y="525.5">8</text>
</g>
<g font-size="3.2" fill="#000080">
<text x="260.7" y="22.1">74X373</text>
<text x="343" y="29.9">SEG-TH_0.56</text>
<text x="366.1" y="29.9">1_Cathode</text>
<text x="260.7" y="87.3">74X373</text>
<text x="343" y="95.2">SEG-TH_0.56</text>
<text x="366.1" y="95.2">1_Cathode</text>
<text x="260.7" y="147.3">74X373</text>
<text x="343" y="155.2">SEG-TH_0.56</text>
<text x="366.1" y="155.2">1_Cathode</text>
<text x="260.7" y="196.7">74X373</text>
<text x="343" y="204.6">SEG-TH_0.56</text>
<text x="366.1" y="204.6">1_Cathode</text>
<text x="260.7" y="262">74X373</text>
<text x="343" y="269.8">SEG-TH_0.56</text>
<text x="366.1" y="269.8">1_Cathode</text>
<text x="260.7" y="321.9">74X373</text>
<text x="343" y="329.8">SEG-TH_0.56</text>
<text x="366.1" y="329.8">1_Cathode</text>
<text x="260.7" y="387.2">74X373</text>
<text x="343" y="395.1">SEG-TH_0.56</text>
<text x="366.1" y="395.1">1_Cathode</text>
<text x="260.7" y="447.2">74X373</text>
<text x="343" y="455">SEG-TH_0.56</text>
<text x="366.1" y="455">1_Cathode</text>
</g>
<g font-size="3.2" fill="#00f">
<text x="213.4" y="25">D7-D0</text>
<text x="248.1" y="26.5">3</text>
<text x="248.1" y="30">4</text>
<text x="253.3" y="27.9">0D</text>
<text x="267.8" y="27.9">0Q</text>
<text x="275.5" y="30">5</text>
<text x="275.5" y="26.5">2</text>
<text x="248.1" y="33.5">7</text>
<text x="253.3" y="34.9">2D</text>
<text x="253.3" y="31.4">1D</text>
<text x="267.8" y="31.4">1Q</text>
<text x="267.8" y="34.9">2Q</text>
<text x="275.5" y="33.5">6</text>
<text x="246.1" y="40.6">13</text>
<text x="248.1" y="37">8</text>
<text x="253.3" y="38.5">3D</text>
<text x="253.3" y="42">4D</text>
<text x="267.8" y="38.5">3Q</text>
<text x="267.8" y="42">4Q</text>
<text x="275.5" y="37">9</text>
<text x="275.5" y="40.6">12</text>
<text x="246.1" y="44.1">14</text>
<text x="246.1" y="47.6">17</text>
<text x="253.3" y="45.5">5D</text>
<text x="267.8" y="45.5">5Q</text>
<text x="275.5" y="44.1">15</text>
<text x="275.5" y="47.6">16</text>
<text x="246.1" y="51.2">18</text>
<text x="253.3" y="52.6">7D</text>
<text x="253.3" y="49">6D</text>
<text x="267.8" y="52.6">7Q</text>
<text x="267.8" y="49">6Q</text>
<text x="275.5" y="51.2">19</text>
<text x="246.1" y="58.2">11</text>
<text x="253.3" y="59.6">OC</text>
<text x="248.5" y="61.7">1</text>
<text x="254.4" y="63.1">G</text>
<text x="248.1" y="91.7">3</text>
<text x="248.1" y="95.2">4</text>
<text x="253.3" y="93.1">0D</text>
<text x="267.8" y="93.1">0Q</text>
<text x="275.5" y="95.2">5</text>
<text x="275.5" y="91.7">2</text>
<text x="248.1" y="98.8">7</text>
<text x="253.3" y="100.2">2D</text>
<text x="253.3" y="96.7">1D</text>
<text x="267.8" y="96.7">1Q</text>
<text x="267.8" y="100.2">2Q</text>
<text x="275.5" y="98.8">6</text>
<text x="246.1" y="105.8">13</text>
<text x="248.1" y="102.3">8</text>
<text x="253.3" y="103.7">3D</text>
<text x="253.3" y="107.2">4D</text>
<text x="267.8" y="103.7">3Q</text>
<text x="267.8" y="107.2">4Q</text>
<text x="275.5" y="102.3">9</text>
<text x="275.5" y="105.8">12</text>
<text x="246.1" y="109.4">14</text>
<text x="246.1" y="112.9">17</text>
<text x="253.3" y="110.8">5D</text>
<text x="267.8" y="110.8">5Q</text>
<text x="275.5" y="109.4">15</text>
<text x="275.5" y="112.9">16</text>
<text x="246.1" y="116.4">18</text>
<text x="253.3" y="117.8">7D</text>
<text x="253.3" y="114.3">6D</text>
<text x="267.8" y="117.8">7Q</text>
<text x="267.8" y="114.3">6Q</text>
<text x="275.5" y="116.4">19</text>
<text x="246.1" y="123.5">11</text>
<text x="253.3" y="124.9">OC</text>
<text x="248.5" y="127">1</text>
<text x="254.4" y="128.4">G</text>
<text x="248.1" y="151.7">3</text>
<text x="248.1" y="155.2">4</text>
<text x="253.3" y="153.1">0D</text>
<text x="267.8" y="153.1">0Q</text>
<text x="275.5" y="155.2">5</text>
<text x="275.5" y="151.7">2</text>
<text x="248.1" y="158.8">7</text>
<text x="253.3" y="160.2">2D</text>
<text x="253.3" y="156.6">1D</text>
<text x="267.8" y="156.6">1Q</text>
<text x="267.8" y="160.2">2Q</text>
<text x="275.5" y="158.8">6</text>
<text x="246.1" y="165.8">13</text>
<text x="248.1" y="162.3">8</text>
<text x="253.3" y="163.7">3D</text>
<text x="253.3" y="167.2">4D</text>
<text x="267.8" y="163.7">3Q</text>
<text x="267.8" y="167.2">4Q</text>
<text x="275.5" y="162.3">9</text>
<text x="275.5" y="165.8">12</text>
<text x="246.1" y="169.3">14</text>
<text x="246.1" y="172.9">17</text>
<text x="253.3" y="170.7">5D</text>
<text x="267.8" y="170.7">5Q</text>
<text x="275.5" y="169.3">15</text>
<text x="275.5" y="172.9">16</text>
<text x="246.1" y="176.4">18</text>
<text x="253.3" y="177.8">7D</text>
<text x="253.3" y="174.3">6D</text>
<text x="267.8" y="177.8">7Q</text>
<text x="267.8" y="174.3">6Q</text>
<text x="275.5" y="176.4">19</text>
<text x="246.1" y="183.4">11</text>
<text x="253.3" y="184.9">OC</text>
<text x="248.5" y="187">1</text>
<text x="254.4" y="188.4">G</text>
<text x="248.1" y="201.1">3</text>
<text x="253.3" y="202.5">0D</text>
<text x="267.8" y="202.5">0Q</text>
<text x="275.5" y="201.1">2</text>
<text x="248.1" y="208.1">7</text>
<text x="248.1" y="204.6">4</text>
<text x="253.3" y="209.5">2D</text>
<text x="253.3" y="206">1D</text>
<text x="267.8" y="206">1Q</text>
<text x="267.8" y="209.5">2Q</text>
<text x="275.5" y="204.6">5</text>
<text x="275.5" y="208.1">6</text>
<text x="246.1" y="215.2">13</text>
<text x="248.1" y="211.7">8</text>
<text x="253.3" y="213.1">3D</text>
<text x="267.8" y="213.1">3Q</text>
<text x="275.5" y="211.7">9</text>
<text x="275.5" y="215.2">12</text>
<text x="246.1" y="218.7">14</text>
<text x="253.3" y="220.1">5D</text>
<text x="253.3" y="216.6">4D</text>
<text x="267.8" y="220.1">5Q</text>
<text x="267.8" y="216.6">4Q</text>
<text x="275.5" y="218.7">15</text>
<text x="246.1" y="225.8">18</text>
<text x="246.1" y="222.2">17</text>
<text x="253.3" y="227.2">7D</text>
<text x="253.3" y="223.7">6D</text>
<text x="267.8" y="227.2">7Q</text>
<text x="267.8" y="223.7">6Q</text>
<text x="275.5" y="225.8">19</text>
<text x="275.5" y="222.2">16</text>
<text x="246.1" y="232.8">11</text>
<text x="248.5" y="236.4">1</text>
<text x="253.3" y="234.2">OC</text>
<text x="254.4" y="237.8">G</text>
<text x="248.1" y="266.3">3</text>
<text x="248.1" y="269.9">4</text>
<text x="253.3" y="267.8">0D</text>
<text x="267.8" y="267.8">0Q</text>
<text x="275.5" y="269.9">5</text>
<text x="275.5" y="266.3">2</text>
<text x="248.1" y="273.4">7</text>
<text x="253.3" y="274.8">2D</text>
<text x="253.3" y="271.3">1D</text>
<text x="267.8" y="271.3">1Q</text>
<text x="267.8" y="274.8">2Q</text>
<text x="275.5" y="273.4">6</text>
<text x="246.1" y="280.5">13</text>
<text x="248.1" y="276.9">8</text>
<text x="253.3" y="278.3">3D</text>
<text x="253.3" y="281.9">4D</text>
<text x="267.8" y="278.3">3Q</text>
<text x="267.8" y="281.9">4Q</text>
<text x="275.5" y="276.9">9</text>
<text x="275.5" y="280.5">12</text>
<text x="246.1" y="284">14</text>
<text x="246.1" y="287.5">17</text>
<text x="253.3" y="285.4">5D</text>
<text x="267.8" y="285.4">5Q</text>
<text x="275.5" y="284">15</text>
<text x="275.5" y="287.5">16</text>
<text x="246.1" y="291">18</text>
<text x="253.3" y="292.5">7D</text>
<text x="253.3" y="288.9">6D</text>
<text x="267.8" y="292.5">7Q</text>
<text x="267.8" y="288.9">6Q</text>
<text x="275.5" y="291">19</text>
<text x="246.1" y="298.1">11</text>
<text x="253.3" y="299.5">OC</text>
<text x="248.5" y="301.6">1</text>
<text x="254.4" y="303">G</text>
<text x="248.1" y="326.3">3</text>
<text x="248.1" y="329.8">4</text>
<text x="253.3" y="327.7">0D</text>
<text x="267.8" y="327.7">0Q</text>
<text x="275.5" y="329.8">5</text>
<text x="275.5" y="326.3">2</text>
<text x="248.1" y="333.4">7</text>
<text x="253.3" y="334.8">2D</text>
<text x="253.3" y="331.3">1D</text>
<text x="267.8" y="331.3">1Q</text>
<text x="267.8" y="334.8">2Q</text>
<text x="275.5" y="333.4">6</text>
<text x="246.1" y="340.4">13</text>
<text x="248.1" y="336.9">8</text>
<text x="253.3" y="338.3">3D</text>
<text x="253.3" y="341.8">4D</text>
<text x="267.8" y="338.3">3Q</text>
<text x="267.8" y="341.8">4Q</text>
<text x="275.5" y="336.9">9</text>
<text x="275.5" y="340.4">12</text>
<text x="246.1" y="344">14</text>
<text x="246.1" y="347.5">17</text>
<text x="253.3" y="345.4">5D</text>
<text x="267.8" y="345.4">5Q</text>
<text x="275.5" y="344">15</text>
<text x="275.5" y="347.5">16</text>
<text x="246.1" y="351">18</text>
<text x="253.3" y="352.4">7D</text>
<text x="253.3" y="348.9">6D</text>
<text x="267.8" y="352.4">7Q</text>
<text x="267.8" y="348.9">6Q</text>
<text x="275.5" y="351">19</text>
<text x="246.1" y="358.1">11</text>
<text x="253.3" y="359.5">OC</text>
<text x="248.5" y="361.6">1</text>
<text x="254.4" y="363">G</text>
<text x="248.1" y="391.6">3</text>
<text x="248.1" y="395.1">4</text>
<text x="253.3" y="393">0D</text>
<text x="267.8" y="393">0Q</text>
<text x="275.5" y="395.1">5</text>
<text x="275.5" y="391.6">2</text>
<text x="248.1" y="398.6">7</text>
<text x="253.3" y="400">2D</text>
<text x="253.3" y="396.5">1D</text>
<text x="267.8" y="396.5">1Q</text>
<text x="267.8" y="400">2Q</text>
<text x="275.5" y="398.6">6</text>
<text x="246.1" y="405.7">13</text>
<text x="248.1" y="402.2">8</text>
<text x="253.3" y="403.6">3D</text>
<text x="253.3" y="407.1">4D</text>
<text x="267.8" y="403.6">3Q</text>
<text x="267.8" y="407.1">4Q</text>
<text x="275.5" y="402.2">9</text>
<text x="275.5" y="405.7">12</text>
<text x="246.1" y="409.2">14</text>
<text x="246.1" y="412.7">17</text>
<text x="253.3" y="410.6">5D</text>
<text x="267.8" y="410.6">5Q</text>
<text x="275.5" y="409.2">15</text>
<text x="275.5" y="412.7">16</text>
<text x="246.1" y="416.3">18</text>
<text x="253.3" y="417.7">7D</text>
<text x="253.3" y="414.2">6D</text>
<text x="267.8" y="417.7">7Q</text>
<text x="267.8" y="414.2">6Q</text>
<text x="275.5" y="416.3">19</text>
<text x="246.1" y="423.3">11</text>
<text x="253.3" y="424.7">OC</text>
<text x="248.5" y="426.9">1</text>
<text x="254.4" y="428.3">G</text>
<text x="248.1" y="451.6">3</text>
<text x="248.1" y="455.1">4</text>
<text x="253.3" y="453">0D</text>
<text x="267.8" y="453">0Q</text>
<text x="275.5" y="455.1">5</text>
<text x="275.5" y="451.6">2</text>
<text x="248.1" y="458.6">7</text>
<text x="253.3" y="460">2D</text>
<text x="253.3" y="456.5">1D</text>
<text x="267.8" y="456.5">1Q</text>
<text x="267.8" y="460">2Q</text>
<text x="275.5" y="458.6">6</text>
<text x="246.1" y="465.7">13</text>
<text x="248.1" y="462.1">8</text>
<text x="253.3" y="463.5">3D</text>
<text x="253.3" y="467.1">4D</text>
<text x="267.8" y="463.5">3Q</text>
<text x="267.8" y="467.1">4Q</text>
<text x="275.5" y="462.1">9</text>
<text x="275.5" y="465.7">12</text>
<text x="246.1" y="469.2">14</text>
<text x="246.1" y="472.7">17</text>
<text x="253.3" y="470.6">5D</text>
<text x="267.8" y="470.6">5Q</text>
<text x="275.5" y="469.2">15</text>
<text x="275.5" y="472.7">16</text>
<text x="246.1" y="476.2">18</text>
<text x="253.3" y="477.7">7D</text>
<text x="253.3" y="474.1">6D</text>
<text x="267.8" y="477.7">7Q</text>
<text x="267.8" y="474.1">6Q</text>
<text x="275.5" y="476.2">19</text>
<text x="246.1" y="483.3">11</text>
<text x="253.3" y="484.7">OC</text>
<text x="248.5" y="486.8">1</text>
<text x="254.4" y="488.2">G</text>
</g>
<g font-size="3.2" fill="#f00">
<text x="256.7" y="24.7">20</text>
<text x="260.3" y="26.1">VCC</text>
<text x="256.7" y="90">20</text>
<text x="260.3" y="91.4">VCC</text>
<text x="256.7" y="149.9">20</text>
<text x="260.3" y="151.3">VCC</text>
<text x="256.7" y="199.3">20</text>
<text x="260.3" y="200.7">VCC</text>
<text x="256.7" y="264.6">20</text>
<text x="260.3" y="266">VCC</text>
<text x="256.7" y="324.6">20</text>
<text x="260.3" y="326">VCC</text>
<text x="256.7" y="389.8">20</text>
<text x="260.3" y="391.2">VCC</text>
<text x="256.7" y="449.8">20</text>
<text x="260.3" y="451.2">VCC</text>
</g>
<g font-size="3.2">
<text x="266.7" y="65.3">10</text>
<text x="259.8" y="66.7">GND</text>
<text x="259.8" y="131.9">GND</text>
<text x="266.7" y="130.5">10</text>
<text x="259.8" y="191.9">GND</text>
<text x="266.7" y="190.5">10</text>
<text x="266.7" y="239.9">10</text>
<text x="259.8" y="241.3">GND</text>
<text x="266.7" y="305.2">10</text>
<text x="259.8" y="306.6">GND</text>
<text x="266.7" y="365.1">10</text>
<text x="259.8" y="366.5">GND</text>
<text x="259.8" y="431.8">GND</text>
<text x="266.7" y="430.4">10</text>
<text x="259.8" y="491.8">GND</text>
<text x="266.7" y="490.4">10</text>
</g>
<g font-size="2.5">
<text x="335.1" y="33.5">A</text>
<text x="335.1" y="37">B</text>
<text x="335.1" y="40.6">C</text>
<text x="335.1" y="44.1">D</text>
<text x="335.1" y="47.6">E</text>
<text x="335.1" y="51.2">F</text>
<text x="334.4" y="58.2">DP</text>
<text x="335.1" y="54.7">G</text>
<text x="357.2" y="58.2">G1</text>
<text x="357.2" y="54.7">G2</text>
<text x="335.1" y="98.8">A</text>
<text x="335.1" y="102.3">B</text>
<text x="335.1" y="105.8">C</text>
<text x="335.1" y="109.4">D</text>
<text x="335.1" y="112.9">E</text>
<text x="335.1" y="116.4">F</text>
<text x="335.1" y="119.9">G</text>
<text x="357.2" y="119.9">G2</text>
<text x="334.4" y="123.5">DP</text>
<text x="357.2" y="123.5">G1</text>
<text x="335.1" y="158.8">A</text>
<text x="335.1" y="162.3">B</text>
<text x="335.1" y="165.8">C</text>
<text x="335.1" y="169.3">D</text>
<text x="335.1" y="172.9">E</text>
<text x="335.1" y="176.4">F</text>
<text x="335.1" y="179.9">G</text>
<text x="357.2" y="179.9">G2</text>
<text x="334.4" y="183.4">DP</text>
<text x="357.2" y="183.4">G1</text>
<text x="335.1" y="208.1">A</text>
<text x="335.1" y="211.7">B</text>
<text x="335.1" y="215.2">C</text>
<text x="335.1" y="218.7">D</text>
<text x="335.1" y="222.2">E</text>
<text x="335.1" y="225.8">F</text>
<text x="334.4" y="232.8">DP</text>
<text x="335.1" y="229.3">G</text>
<text x="357.2" y="232.8">G1</text>
<text x="357.2" y="229.3">G2</text>
<text x="335.1" y="273.4">A</text>
<text x="335.1" y="276.9">B</text>
<text x="335.1" y="280.5">C</text>
<text x="335.1" y="284">D</text>
<text x="335.1" y="287.5">E</text>
<text x="335.1" y="291">F</text>
<text x="334.4" y="298.1">DP</text>
<text x="335.1" y="294.6">G</text>
<text x="357.2" y="298.1">G1</text>
<text x="357.2" y="294.6">G2</text>
<text x="335.1" y="333.4">A</text>
<text x="335.1" y="336.9">B</text>
<text x="335.1" y="340.4">C</text>
<text x="335.1" y="344">D</text>
<text x="335.1" y="347.5">E</text>
<text x="335.1" y="351">F</text>
<text x="334.4" y="358.1">DP</text>
<text x="335.1" y="354.5">G</text>
<text x="357.2" y="358.1">G1</text>
<text x="357.2" y="354.5">G2</text>
<text x="335.1" y="398.6">A</text>
<text x="335.1" y="402.2">B</text>
<text x="335.1" y="405.7">C</text>
<text x="335.1" y="409.2">D</text>
<text x="335.1" y="412.7">E</text>
<text x="335.1" y="416.3">F</text>
<text x="335.1" y="419.8">G</text>
<text x="357.2" y="419.8">G2</text>
<text x="334.4" y="423.3">DP</text>
<text x="357.2" y="423.3">G1</text>
<text x="335.1" y="458.6">A</text>
<text x="335.1" y="462.1">B</text>
<text x="335.1" y="465.7">C</text>
<text x="335.1" y="469.2">D</text>
<text x="335.1" y="472.7">E</text>
<text x="335.1" y="476.2">F</text>
<text x="335.1" y="479.8">G</text>
<text x="357.2" y="479.8">G2</text>
<text x="334.4" y="483.3">DP</text>
<text x="357.2" y="483.3">G1</text>
</g>
</svg>
